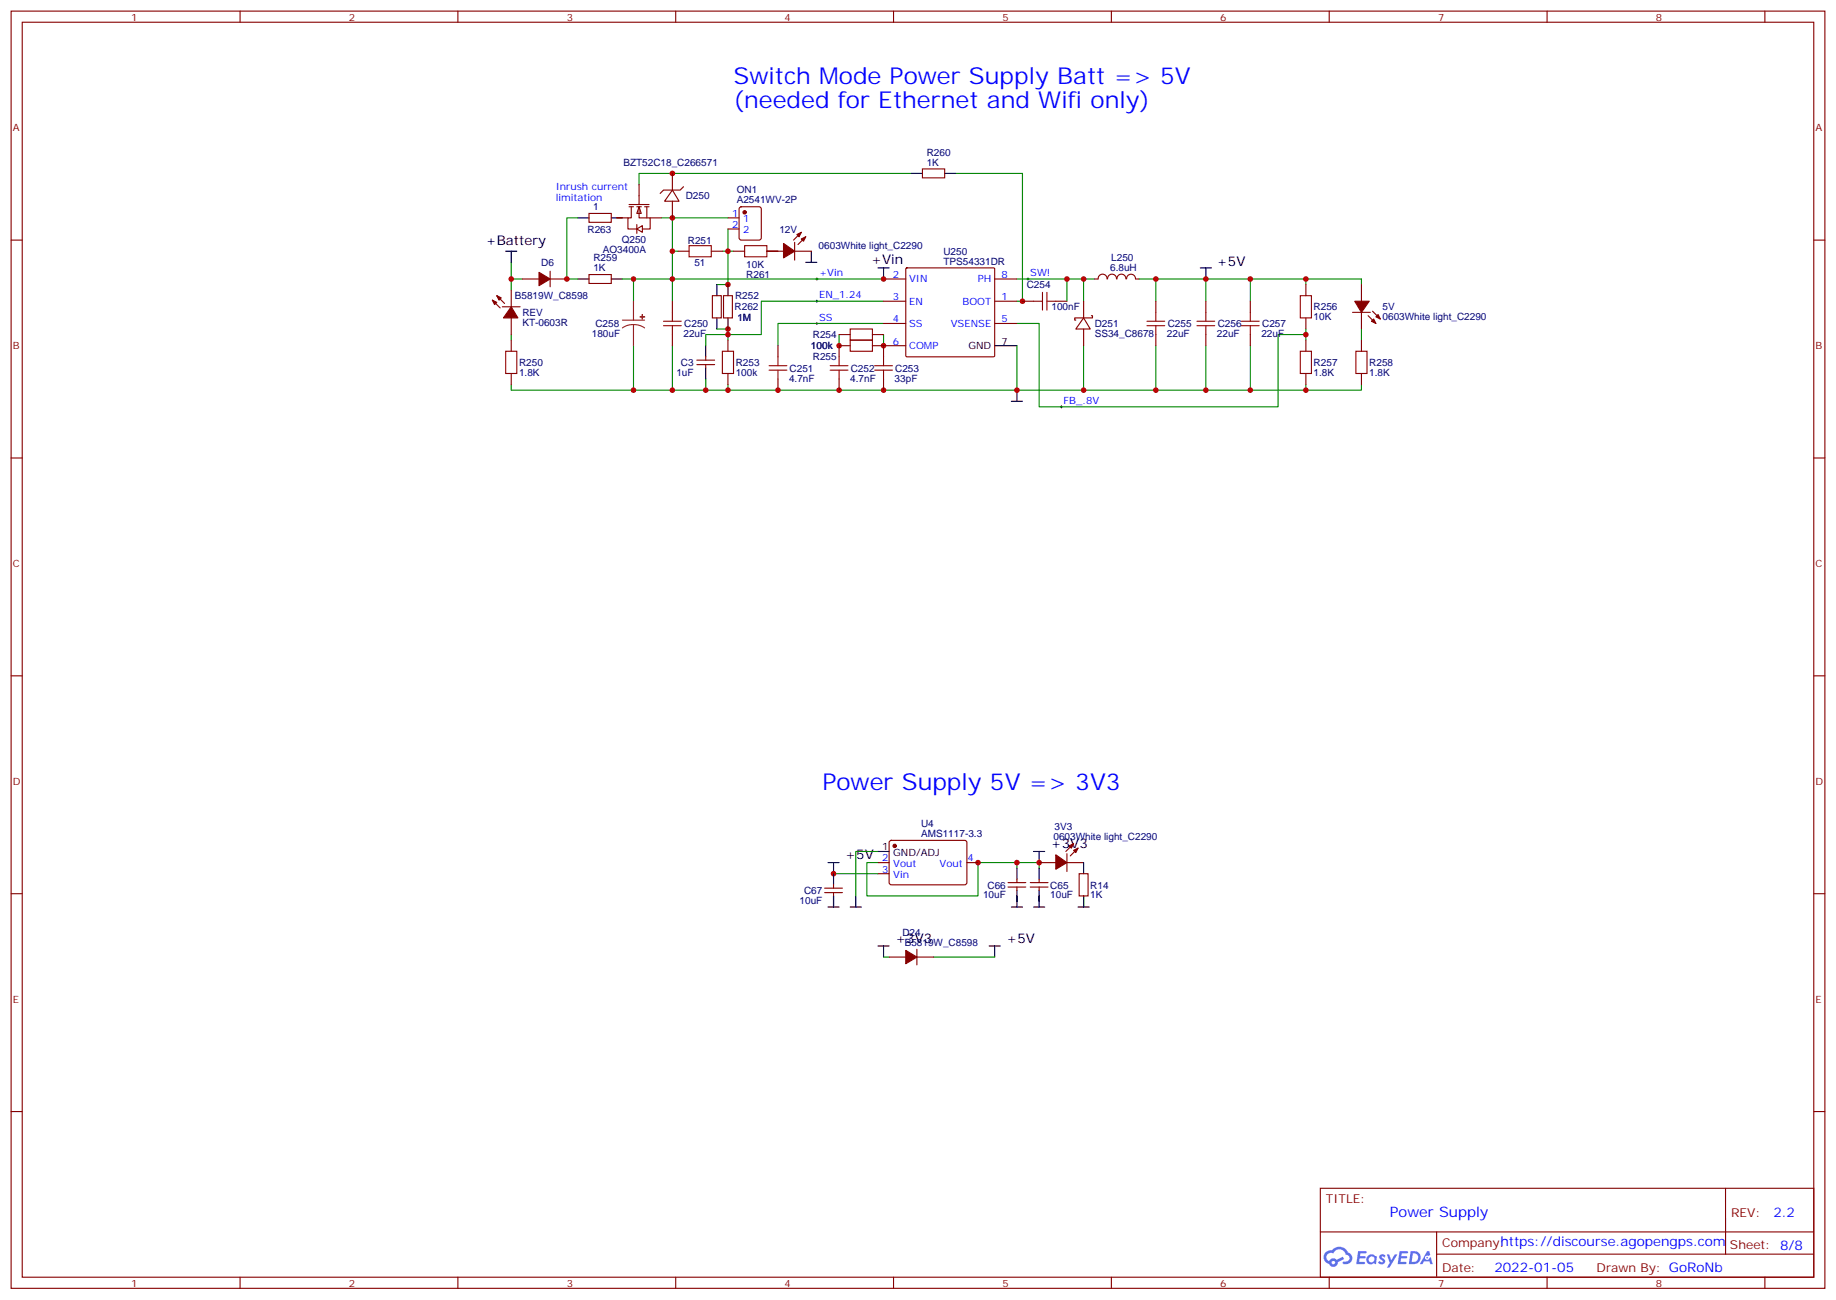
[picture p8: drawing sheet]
<svg xmlns="http://www.w3.org/2000/svg" width="583mm" height="413mm" viewBox="0 0 583 413" stroke-linecap="round" stroke-linejoin="round" font-family="sans-serif">
<g fill="none" stroke="#870000" stroke-width=".35">
<path d="M3.5 3.5h575.8v405.4h-575.8zM7.1 7.1h568.6v398.2h-568.6zM76.2 3.5v3.6M145.3 3.5v3.6M214.5 3.5v3.6M283.6 3.5v3.6M352.8 3.5v3.6M421.9 3.5v3.6M491.1 3.5v3.6M560.2 3.5v3.6M3.5 76.2h3.6M575.7 76.2h3.6"/>
<path d="M3.5 145.3h3.6M575.7 145.3h3.6M3.5 214.5h3.6M575.7 214.5h3.6M3.5 283.6h3.6M575.7 283.6h3.6M3.5 352.8h3.6M575.7 352.8h3.6M419.1 377.1h156.6v28.2h-156.6zM547.7 377.1v20.9M419.1 391h156.5M456 398h119.6"/>
<path d="M456 391v14.1M76.2 405.3v3.6M145.3 405.3v3.6M214.5 405.3v3.6M283.6 405.3v3.6M352.8 405.3v3.6M421.9 405.3v3.6M491.1 405.3v3.6M560.2 405.3v3.6"/>
</g>
<g fill="#5487ff">
<path d="M438.1 398.3a1.22 1.22 0 0 1 1.7 .3l-.4 .5a.47 .47 0 0 0-.3-.4 .47 .47 0 0 0-.5 .2l.1 .3a1.14 1.14 0 0 1 .8 1.7 1.14 1.14 0 0 1-1.9 0l-.2-.2 .5-.5 .7 .4a.29 .29 0 0 0 .3-.3 .29 .29 0 0 0-.2-.3 1.04 1.04 0 0 1-.6-1.7z"/>
<path d="M431.1 397h2.3l.4 .2-.2 .5-1.8 .1-.1 .8h1.5l.3 .4-.3 .4h-1.6l-.2 1.1h1.7l.2 .3-.2 .3-2.6 .1z"/>
<path d="M444.2 397.1l2.7 .1-.1 .5-1.8 .1-.2 .8h1.6l.3 .4-.4 .4h-1.6l-.1 1.1h1.7l.2 .3-.2 .3-2.7 .1z"/>
<path d="M453 397.1h.7l.3 1.2-.6 .3a.69 .69 0 0 0-1 .3 .69 .69 0 0 0 .4 1 .69 .69 0 0 0 .9-.7l.5-.2 .6 2.2h-.8l-.3-.9h-1.7l-.5 .9h-.8z"/>
<path d="M440.2 398.1h.8l.6 1.9 1.1-1.9h.9l-2.6 4.2h-.8l.9-1.5z"/>
<path d="M447.8 397.1l-.6 4.1h1.3a2.11 2.11 0 0 0 2.5-2.1 2.11 2.11 0 0 0-2.5-2zM448.5 397.8a1.43 1.43 0 0 1 1.6 1.6 1.43 1.43 0 0 1-2 1.1z"/>
<path d="M434.1 398.7a1.54 1.54 0 0 0-.1 2.1 1.54 1.54 0 0 0 2.1 .2l.7 .2 .3-2.3-.6-.3a1.49 1.49 0 0 0-2.4 .1zM434.3 399.7a.95 .95 0 0 1 1.9 0 .95 .95 0 0 1-1.9 0z"/>
<path d="M420.8 397.4a2.18 2.18 0 0 0 1.1 3.7 1.44 1.44 0 0 0 1.6 1 1.44 1.44 0 0 0 1.2-1.5l2-1-.5-.8-1.9 1a1.47 1.47 0 0 0-2.4 .4 1.39 1.39 0 0 1-.7-1.9 1.39 1.39 0 0 1 2-.5 2.12 2.12 0 0 1 2.2-1.3 2.12 2.12 0 0 1 1.9 1.7 1.14 1.14 0 0 1 1 1.4 1.14 1.14 0 0 1-1.6 .8 .43 .43 0 0 0-.5 .3 .43 .43 0 0 0 .4 .5 1.98 1.98 0 0 0 2.5-1.2 1.98 1.98 0 0 0-1.2-2.5 3.1 3.1 0 0 0-5.3-.7l-.9 .1zM422.7 400.7a.55 .55 0 0 1 1.1 0 .55 .55 0 0 1-1.1 0z"/>
<circle cx="453" cy="399.2" r=".26"/>
</g>
<g fill="none" stroke="#008700" stroke-width=".35">
<path d="M289.3 55h-86.5v3.6M303.4 55h21.2v40.6h-1.8M183.4 69.1h-3.5v19.4h3.5M195.8 69.1h1.8M209.9 69.1h3.5M213.4 79.7h1.8M229.3 79.7h1.8v10.6h-3.6M231.1 69.1h-17.7v26.5M231.1 72.7v7h1.7M243.4 79.7h3.5M162.3 88.5h3.5M162.3 83.3v8.8"/>
<path d="M197.6 88.5h82.9M201.1 88.5v7.1M280.5 95.6h-38.8v10.6h-17.7v3.5M322.8 88.5h24.7M338.7 88.5v7.1M344 88.5v7.1M361.6 88.5h70.6v1.8M366.9 88.5v7.1M382.8 88.5v7.1M396.9 88.5v7.1M414.5 88.5v1.8M162.3 106.2v1.7"/>
<path d="M201.1 109.7v14.1M213.4 109.7v14.1M227.5 104.4h3.6v3.5M266.3 106.2v3.5M280.5 102.7h-33.6v7M280.5 106.2v3.5M322.8 102.7h7v26.4h75.9v-22.9h8.8v-1.8M322.8 109.7v14.1M344 109.7v14.1M366.9 109.7v14.1M382.8 109.7v14.1M396.9 109.7v14.1"/>
<path d="M414.5 106.2v1.7M432.2 104.4v3.5M162.3 122.1v1.7h269.9v-1.7M224 120.3v3.5M231.1 122.1v1.7M414.5 122.1v1.7M264.6 277.3h14.1M278.7 273.8h-3.5v10.5h35.2v-10.5h19.4v1.7M278.7 270.2h-7.1v14.1M322.8 273.8v1.7M264.6 284.3v3.6M322.8 284.3v1.8"/>
<path d="M329.8 284.3v1.8M344 284.3v3.6M280.5 303.7h1.7M296.3 303.7h19.4"/>
</g>
<g fill="none" stroke="#000" stroke-width=".35">
<path d="M160.5 79.7h3.5M162.3 79.7v3.6M257.5 79.7v3.6M255.8 83.3h3.5M278.7 85h3.5M280.5 85v3.5M381 85h3.5M382.8 85v3.5M321 127.4h3.6M322.8 123.8v3.6M262.8 273.8h3.5M264.6 273.8v3.5"/>
<path d="M328.1 270.2h3.5M329.8 270.2v3.6M262.8 287.9h3.5M264.6 284.3v3.6M269.9 287.9h3.5M271.6 284.3v3.6M321 287.9h3.6M322.8 284.3v3.6M328.1 287.9h3.5M329.8 284.3v3.6M342.2 287.9h3.5M344 284.3v3.6"/>
<path d="M278.7 300.2h3.5M280.5 300.2v3.5M314 300.2h3.5M315.7 300.2v3.5"/>
</g>
<path d="M258.9 88.5h.7M258.9 95.6h.7M259.3 88.2v.7M259.3 95.2v.8M326 88.5h.7M326.3 88.2v.7M258.9 102.7h.7M259.3 102.3v.7M336.5 129.1h.8M336.9 128.8v.7" fill="none" stroke="#000" stroke-width=".32"/>
<g fill="#c00">
<circle cx="344" cy="88.5" r=".88"/>
<circle cx="280.5" cy="88.5" r=".88"/>
<circle cx="213.4" cy="88.5" r=".88"/>
<circle cx="231.1" cy="106.2" r=".88"/>
<circle cx="414.5" cy="106.2" r=".88"/>
<circle cx="414.5" cy="88.5" r=".88"/>
<circle cx="266.3" cy="109.7" r=".88"/>
<circle cx="280.5" cy="109.7" r=".88"/>
<circle cx="396.9" cy="88.5" r=".88"/>
<circle cx="382.8" cy="88.5" r=".88"/>
<circle cx="366.9" cy="88.5" r=".88"/>
<circle cx="264.6" cy="277.3" r=".88"/>
<circle cx="201.1" cy="88.5" r=".88"/>
<circle cx="310.4" cy="273.8" r=".88"/>
<circle cx="322.8" cy="273.8" r=".88"/>
<circle cx="329.8" cy="273.8" r=".88"/>
<circle cx="344" cy="123.8" r=".88"/>
<circle cx="231.1" cy="123.8" r=".88"/>
<circle cx="414.5" cy="123.8" r=".88"/>
<circle cx="396.9" cy="123.8" r=".88"/>
<circle cx="382.8" cy="123.8" r=".88"/>
<circle cx="366.9" cy="123.8" r=".88"/>
<circle cx="213.4" cy="123.8" r=".88"/>
<circle cx="322.8" cy="123.8" r=".88"/>
<circle cx="201.1" cy="123.8" r=".88"/>
<circle cx="246.9" cy="123.8" r=".88"/>
<circle cx="266.3" cy="123.8" r=".88"/>
<circle cx="280.5" cy="123.8" r=".88"/>
<circle cx="213.4" cy="69.1" r=".88"/>
<circle cx="179.9" cy="88.5" r=".88"/>
<circle cx="324.6" cy="95.6" r=".88"/>
<circle cx="162.3" cy="88.5" r=".88"/>
<circle cx="231.1" cy="79.7" r=".88"/>
<circle cx="224" cy="123.8" r=".88"/>
<circle cx="213.4" cy="79.7" r=".88"/>
<circle cx="231.1" cy="90.3" r=".88"/>
<circle cx="231.1" cy="104.4" r=".88"/>
<circle cx="338.7" cy="88.5" r=".88"/>
<circle cx="213.4" cy="55" r=".88"/>
</g>
<g fill="#870000" stroke="#870000" stroke-width=".35">
<path d="M157.7 93.8l1.4 .7-.7 .7z"/>
<path d="M156.3 95.2l1.4 .8-.7 .7z"/>
<path d="M162.3 97.4l2.1 3.5h-4.6z"/>
<path d="M435.3 102l.7-.8 .7 1.5z"/>
<path d="M436.7 100.5l.7-.7 .7 1.4z"/>
<path d="M430 95.6h4.6l-2.4 3.5z"/>
<path d="M254.4 75.8l1.4-.7-.7 1.5z"/>
<path d="M252.9 74.4l1.5-.7-.8 1.4z"/>
<path d="M248.7 77.3l3.5 2.4-3.5 2.1z"/>
<path d="M340.8 269.9l1.4-.7-.7 1.4z"/>
<path d="M339.4 268.5l1.4-.7-.7 1.4z"/>
<path d="M335.1 271.3l3.6 2.5-3.6 2.1z"/>
<path d="M171.1 86.4l3.5 2.1-3.5 2.2z"/>
<path d="M287.5 301.6l3.5 2.1-3.5 2.2z"/>
<circle cx="236.4" cy="67.4" r=".53"/>
<circle cx="284" cy="268.5" r=".53"/>
</g>
<g fill="none" stroke="#870000" stroke-width=".35">
<path d="M213.4 55v5.3M217 59.3l-1.1 1h-5.3l-1.1 1.1M187 67.7h7v2.9h-7zM213.4 60.3l2.1 3.6h-4.5zM213.4 63.9v5.2M215.2 79.7h3.5M225.8 79.7h3.5M231.1 69.1h3.5M231.1 72.7h3.5M232.8 79.7h3.6M234.8 65.8l.5-.2h5.6l.7 .4 .1 9.5-.5 .6-5.9 .1-.6-.5-.1-9.4zM243.4 79.7h5.3"/>
<path d="M252.2 79.7h5.3M252.2 76.9v5.6M254.4 73.7l-2.5 2.5M255.8 75.1l-2.5 2.5M156.3 95.2l2.4 2.5M157.7 93.8l2.5 2.5M159.5 97.4h5.6M162.3 92.1v5.3M165.8 88.5h5.3M174.6 86.1v4.9M174.6 88.5h5.3M187 87.1h7v2.9h-7z"/>
<path d="M213.4 95.6v3.5M226.1 93.8h2.9v7.1h-2.9zM229.7 93.8h2.8v7.1h-2.8zM280.5 88.5h7M280.5 95.6h7M287.6 85.2l.3-.2 27.7 .1 .1 .3v27.7l-.3 .1h-27.7l-.2-.3zM315.7 88.5h7.1M315.7 95.6h7.1M324.6 95.6h3.5M335.1 95.6h3.6M344 95.6v5.3M347.5 88.5h1"/>
<path d="M348.6 88.5a1.41 1.41 0 0 1 1.4-1.5 1.41 1.41 0 0 1 1.4 1.5M351.6 88.5a1.41 1.41 0 0 1 1.4-1.5 1.41 1.41 0 0 1 1.4 1.5M354.6 88.5a1.41 1.41 0 0 1 1.4-1.5 1.41 1.41 0 0 1 1.4 1.5M357.6 88.5a1.41 1.41 0 0 1 1.4-1.5 1.41 1.41 0 0 1 1.4 1.5M360.5 88.5h1.1M366.9 95.6v3.5M382.8 95.6v3.5M396.9 95.6v3.5M414.5 90.3v3.5M429.3 99.1h5.7M432.2 90.3v5.3M432.2 99.1v5.3"/>
<path d="M435.7 98.8l2.4 2.4M162.3 100.9v5.3M162.3 107.9v3.6M162.3 118.5v3.6M213.4 106.2v3.5M221.2 115.7h5.6M221.2 114.3h5.6M224 113.2v1.1M224 115.7v1.1M231.1 107.9v3.6M231.1 118.5v3.6M246.9 109.7v3.5"/>
<path d="M266.3 106.2h3.6M269.9 109.7h-3.6v3.5M276.9 106.2h3.6M276.9 109.7h10.6M280.5 109.7v3.5M280.5 102.7h7M315.7 102.7h7.1M344 100.9l2.1 3.5h-4.6zM344 100.9h-2.9v.7h.4M344 104.4v5.3M346.4 100.2h.4v.7h-2.8M366.9 106.2v3.5"/>
<path d="M382.8 106.2v3.5M396.9 106.2v3.5M414.5 100.9v3.5M414.5 107.9v3.6M414.5 118.5v3.6M432.2 107.9v3.6M432.2 118.5v3.6M434.3 100.2l2.4 2.5M246.9 120.3v3.5M266.3 120.3v3.5M280.5 120.3v3.5M278.7 273.8h3.5"/>
<path d="M278.7 277.3h3.5M282.5 266.9l.4-.2 23.6 .1 .4 .6v13l-.7 .4-23.5-.1-.5-.6v-12.7zM306.9 273.8h3.5M322.8 279v1.1M329.8 279v1.1M329.8 273.8h5.3M338.7 273.8h5.3M338.7 270.9v5.7M340.8 267.8l-2.5 2.4M342.2 269.2l-2.5 2.4M342.5 277.3h2.9v7h-2.9zM261.8 283.3h5.6"/>
<path d="M261.8 281.9h5.6M264.6 280.8v1.1M264.6 283.3v1M320 281.5h5.6M320 280.1h5.6M322.8 281.5v1.1M327 281.5h5.7M327 280.1h5.7M329.8 281.5v1.1M282.2 303.7h5.3M291 301.3v4.9M291 303.7h5.3"/>
</g>
<g fill="none" stroke="#a10000" stroke-width=".35">
<path d="M218.7 78h7.1v3.5h-7.1zM236.4 78h7v3.5h-7zM213.4 99.1v2.9M328.1 95.6h2.8M330.9 92.8v5.6M332.3 95.6h2.8M332.3 92.8v5.6M366.9 99.1v2.9M382.8 99.1v2.9M396.9 99.1v2.9M412.7 93.8h3.6v7.1h-3.6zM160.5 111.5h3.5v7h-3.5z"/>
<path d="M210.6 103.4h5.7M210.6 102h5.7M213.4 103.4v2.8M229.3 111.5h3.5v7h-3.5zM244.1 117.5h5.7M244.1 116.1h5.7M246.9 113.2v2.9M246.9 117.5v2.8M263.5 117.5h5.7M263.5 116.1h5.7M266.3 113.2v2.9M266.3 117.5v2.8"/>
<path d="M269.9 104.4h7v3.5h-7zM269.9 107.9h7v3.6h-7zM277.6 117.5h5.7M277.6 116.1h5.7M280.5 113.2v2.9M280.5 117.5v2.8M364.1 103.4h5.6M364.1 102h5.6M366.9 103.4v2.8M379.9 103.4h5.7M379.9 102h5.7M382.8 103.4v2.8"/>
<path d="M394.1 103.4h5.6M394.1 102h5.6M396.9 103.4v2.8M412.7 111.5h3.6v7h-3.6zM430.4 111.5h3.5v7h-3.5z"/>
</g>
<g fill="none" stroke="#000" stroke-width=".35">
<path d="M183.4 69.1h3.6M194 69.1h3.6M183.4 88.5h3.6M194 88.5h3.6M227.5 90.3v3.5M231.1 90.3v3.5M224 109.7v3.5M224 116.8v3.5M227.5 100.9v3.5M231.1 100.9v3.5M315.7 109.7h7.1M264.6 277.3v3.5"/>
<path d="M278.7 270.2h3.5M322.8 275.5v3.5M329.8 275.5v3.5M344 273.8v3.5M264.6 284.3v3.6M322.8 282.6v3.5M329.8 282.6v3.5M344 284.3v3.6"/>
</g>
<path d="M201.1 95.6v6M197.6 101.6h7M201.1 103l-1.9 .2-1.6 .9M201.1 103l1.8 .3 1.7 .8M201.1 103v6.7" fill="none" stroke="#8c2424" stroke-width=".35"/>
<g fill="#8c2424" stroke="#8c2424" stroke-width=".35">
<path d="M203.2 100.5l1.4 .1z"/>
<path d="M203.9 99.8v1.4z"/>
</g>
<g fill="#fff" stroke="#870000" stroke-width=".35">
<path d="M202.8 65.6l.8 2.1h-1.5z"/>
<path d="M202.1 72.7l1.8-1.1v2.1z"/>
</g>
<path d="M202.8 58.6v6.3M292.8 53.6h7.1v2.8h-7.1zM195.8 69.1h3.5M199.7 64.9h6.3M199.7 65.6h1.4M200.4 65.6v3.5h-1.1v3.6h2.8M202.1 71.3v2.8M202.1 65.6h1.5M202.8 65.6v3.5h3.6v3.6h-2.5M204.6 65.6h1.4M205.3 65.6v3.5M206.4 69.1h3.5" fill="none" stroke="#870000" stroke-width=".35"/>
<path d="M289.3 55h3.5M299.9 55h3.5" fill="none" stroke="#000" stroke-width=".35"/>
<g font-size="7.4" fill="#00f">
<text x="232.8" y="26.8">Sw</text>
<text x="244" y="26.8">itch Mode Pow</text>
<text x="297.4" y="26.8">er Supply Batt =&gt; 5V</text>
<text x="232.8" y="34.2">(needed for Ethernet and Wifi only)</text>
<text x="261.1" y="250.8">Pow</text>
<text x="276.1" y="250.8">er Supply 5V =&gt; 3V3</text>
</g>
<g font-size="4.6" fill="#00f">
<text x="441.2" y="386.1">Pow</text>
<text x="450.5" y="386.1">er Supply</text>
</g>
<g font-size="4.2">
<text x="154.2" y="77.6">+Battery</text>
<text x="276.5" y="83.9">+Vin</text>
<text x="386.3" y="84.3">+5V</text>
<text x="333.6" y="269.2">+3V3</text>
<text x="268.3" y="272.7">+5V</text>
<text x="284.2" y="299.2">+3V3</text>
<text x="319.5" y="299.2">+5V</text>
</g>
<g font-size="4.2" fill="#00f">
<text x="562.9" y="386.4">2.2</text>
<text x="474.4" y="403.7">2022-01-05</text>
</g>
<g font-size="3.9" fill="#800">
<text x="420.9" y="381.7">TITLE:</text>
<text x="549.5" y="386.4">REV:</text>
<text x="457.8" y="395.9">Company:https://discourse.agopengps.com</text>
<text x="549.1" y="396.5">Sheet: 8/8</text>
<text x="457.8" y="403.6">Date:</text>
<text x="506.8" y="403.7">Draw</text>
<text x="517" y="403.7">n By: GoRoNb</text>
</g>
<g font-size="3.2" fill="#800">
<text x="41.6" y="6.5">1</text>
<text x="110.8" y="6.5">2</text>
<text x="179.9" y="6.5">3</text>
<text x="249.1" y="6.5">4</text>
<text x="318.2" y="6.5">5</text>
<text x="387.3" y="6.5">6</text>
<text x="456.5" y="6.5">7</text>
<text x="525.6" y="6.5">8</text>
<text x="4.1" y="41.6">A</text>
<text x="576.3" y="41.6">A</text>
<text x="4.1" y="110.8">B</text>
<text x="576.3" y="110.8">B</text>
<text x="4.1" y="179.9">C</text>
<text x="576.3" y="179.9">C</text>
<text x="4.1" y="249.1">D</text>
<text x="576.3" y="249.1">D</text>
<text x="4.1" y="318.2">E</text>
<text x="576.3" y="318.2">E</text>
<text x="41.6" y="408.3">1</text>
<text x="110.8" y="408.3">2</text>
<text x="179.9" y="408.3">3</text>
<text x="249.1" y="408.3">4</text>
<text x="318.2" y="408.3">5</text>
<text x="387.3" y="408.3">6</text>
<text x="456.5" y="408.3">7</text>
<text x="525.6" y="408.3">8</text>
</g>
<g font-size="3.2" fill="#000080">
<text x="197.9" y="52.6">BZT52C18_C266571</text>
<text x="294.2" y="52.6">1K</text>
<text x="294.2" y="49.4">R260</text>
<text x="217.7" y="63.2">D250</text>
<text x="233.8" y="64.6">A2541WV-2P</text>
<text x="233.8" y="61.4">ON1</text>
<text x="188.3" y="66.7">1</text>
<text x="186.5" y="73.8">R263</text>
<text x="197.3" y="77.1">Q250</text>
<text x="218.3" y="77.3">R251</text>
<text x="247.4" y="73.8">12V</text>
<text x="188.3" y="82.9">R259</text>
<text x="191.3" y="80.2">AO3400A</text>
<text x="259.9" y="79">0603White light_C2290</text>
<text x="299.5" y="84">TPS54331DR</text>
<text x="299.5" y="80.8">U250</text>
<text x="352.7" y="82.8">L250</text>
<text x="171.8" y="84.4">D6</text>
<text x="188.3" y="86.1">1K</text>
<text x="220.4" y="84.4">51</text>
<text x="236.9" y="85">10K</text>
<text x="236.9" y="88.1">R261</text>
<text x="352.4" y="86">6.8uH</text>
<text x="163.4" y="95">B5819W_C8598</text>
<text x="233.3" y="95">R252</text>
<text x="325.9" y="91.4">C254</text>
<text x="165.8" y="100.3">REV</text>
<text x="233.2" y="98.5">R262</text>
<text x="333.8" y="98.5">100nF</text>
<text x="417" y="101.7">10K</text>
<text x="417" y="98.5">R256</text>
<text x="438.9" y="101.7">0603White light_C2290</text>
<text x="438.9" y="98.5">5V</text>
<text x="165.8" y="103.5">KT-0603R</text>
<text x="187.9" y="107">180uF</text>
<text x="189" y="103.8">C258</text>
<text x="217" y="107">22uF</text>
<text x="217.2" y="103.8">C250</text>
<text x="234.1" y="102">1M</text>
<text x="258" y="107.3">R254</text>
<text x="347.5" y="107">SS34_C8678</text>
<text x="347.5" y="103.8">D251</text>
<text x="370.4" y="107">22uF</text>
<text x="370.7" y="103.8">C255</text>
<text x="386.3" y="107">22uF</text>
<text x="386.5" y="103.8">C256</text>
<text x="400.4" y="107">22uF</text>
<text x="400.7" y="103.8">C257</text>
<text x="257.4" y="110.8">100k</text>
<text x="164.7" y="119.3">1.8K</text>
<text x="164.8" y="116.2">R250</text>
<text x="214.7" y="119.3">1uF</text>
<text x="216.1" y="116.2">C3</text>
<text x="233.5" y="119.3">100k</text>
<text x="233.5" y="116.2">R253</text>
<text x="250.6" y="117.9">C251</text>
<text x="258" y="114.4">R255</text>
<text x="270.1" y="117.9">C252</text>
<text x="284.2" y="117.9">C253</text>
<text x="417" y="119.3">1.8K</text>
<text x="417" y="116.2">R257</text>
<text x="434.6" y="119.3">1.8K</text>
<text x="434.6" y="116.2">R258</text>
<text x="250.5" y="121.1">4.7nF</text>
<text x="269.9" y="121.1">4.7nF</text>
<text x="284" y="121.1">33pF</text>
<text x="292.4" y="262.4">U4</text>
<text x="334.8" y="263.5">3V3</text>
<text x="292.4" y="265.6">AMS1117-3.3</text>
<text x="334.4" y="266.7">0603White light_C2290</text>
<text x="313.4" y="282">C66</text>
<text x="333.4" y="282">C65</text>
<text x="346.1" y="282">R14</text>
<text x="253.8" y="286.9">10uF</text>
<text x="255.2" y="283.8">C67</text>
<text x="312" y="285.1">10uF</text>
<text x="333.4" y="285.1">10uF</text>
<text x="346.1" y="285.1">1K</text>
<text x="286.4" y="297">D24</text>
<text x="287.2" y="300.2">B5819W_C8598</text>
</g>
<g font-size="3.2" fill="#00f">
<text x="176.4" y="60.3">Inrush current</text>
<text x="176.4" y="63.9">limitation</text>
<text x="232.4" y="68.8">1</text>
<text x="235.9" y="70.6">1</text>
<text x="232.4" y="72.3">2</text>
<text x="235.9" y="74.1">2</text>
<text x="260" y="87.7">+Vin</text>
<text x="283.4" y="88.2">2</text>
<text x="288.6" y="89.6">VIN</text>
<text x="310.4" y="89.6">PH</text>
<text x="317.9" y="88.2">8</text>
<text x="327" y="87.7">SW!</text>
<text x="260" y="94.7">EN_1.24</text>
<text x="283.4" y="95.2">3</text>
<text x="317.9" y="95.2">1</text>
<text x="260" y="101.8">SS</text>
<text x="288.6" y="96.7">EN</text>
<text x="305.6" y="96.7">BOOT</text>
<text x="283.4" y="102.3">4</text>
<text x="288.6" y="103.7">SS</text>
<text x="301.8" y="103.7">VSENSE</text>
<text x="317.9" y="102.3">5</text>
<text x="283.4" y="109.4">6</text>
<text x="288.6" y="110.8">COMP</text>
<text x="337.6" y="128.2">FB_.8V</text>
<text x="280" y="273.4">2</text>
<text x="283.5" y="275.2">Vout</text>
<text x="298.3" y="275.2">Vout</text>
<text x="307.1" y="273.4">4</text>
<text x="280" y="276.9">3</text>
<text x="283.5" y="278.7">Vin</text>
</g>
<g font-size="3.2">
<text x="307.4" y="110.8">GND</text>
<text x="317.9" y="109.4">7</text>
<text x="280" y="269.9">1</text>
<text x="283.5" y="271.6">GND/ADJ</text>
</g>
</svg>
